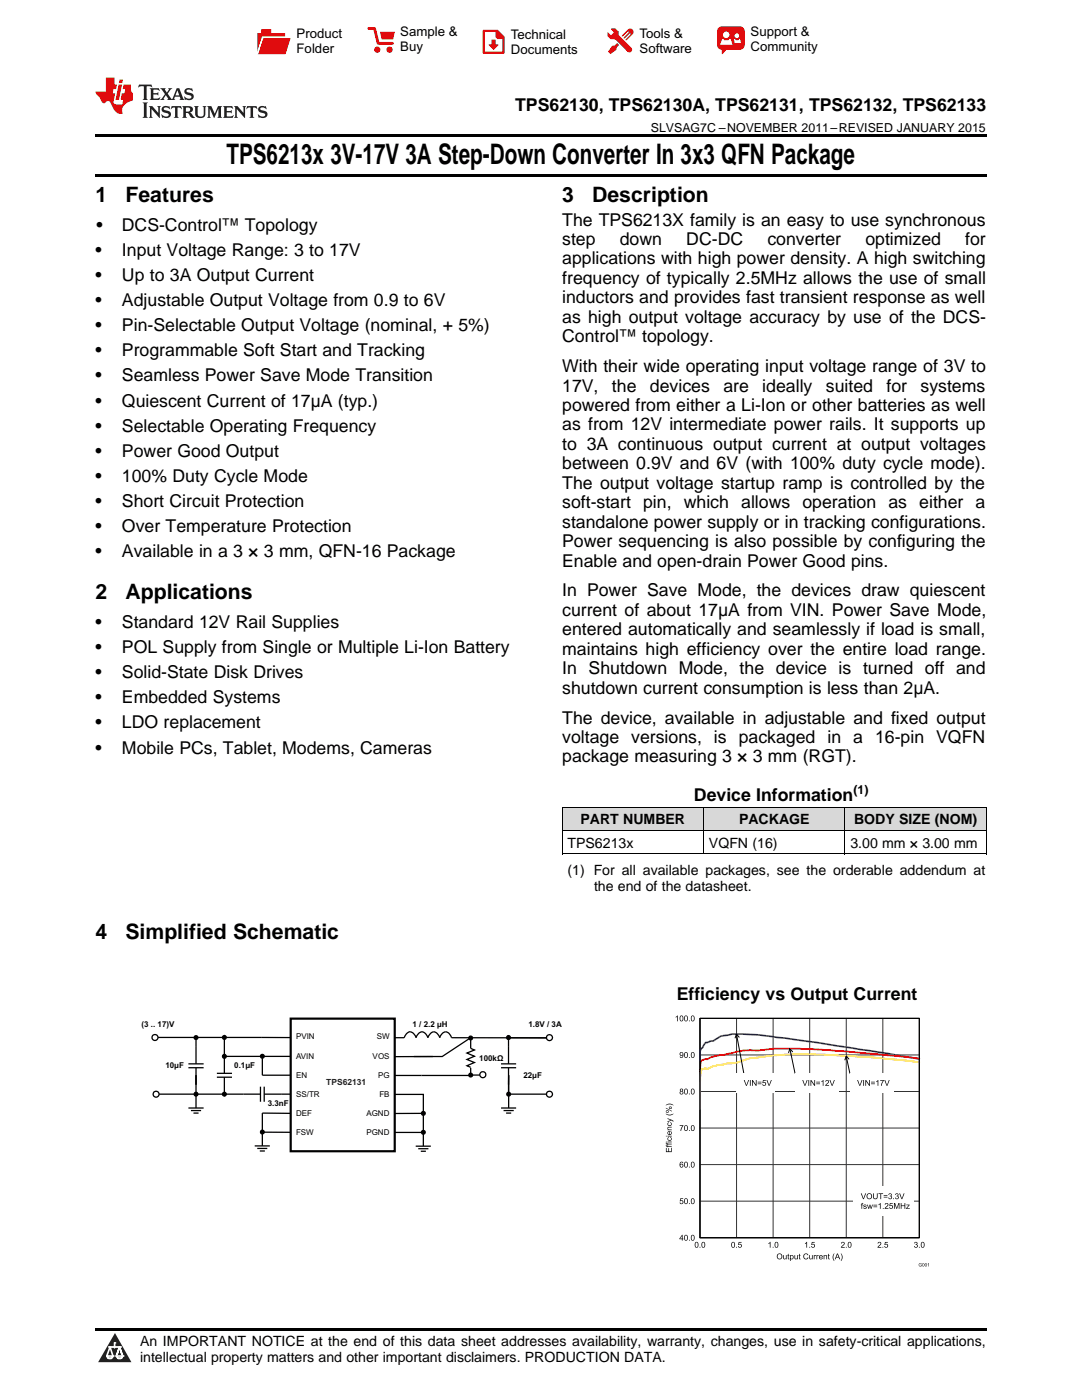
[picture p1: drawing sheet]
<svg xmlns="http://www.w3.org/2000/svg" width="216mm" height="279mm" viewBox="0 0 216 279" stroke-linecap="round" stroke-linejoin="round" font-family="sans-serif">
<g fill="#d8d8d8">
<path d="M112.2 161.1h28.2v4.7h-28.2z"/>
<path d="M140.4 161.1h28.2v4.7h-28.2z"/>
<path d="M168.6 161.1h28.2v4.7h-28.2z"/>
</g>
<path d="M22.9 266l3.3 5.9h-6.6z" fill="#231f20"/>
<path d="M21.3 270.6h1.2l-.3 .5h-.3a.53 .53 0 0 1-.6-.5z" fill-rule="evenodd" fill="#fff"/>
<path d="M21.3 270.6h1.2l-.3 .5h-.3a.53 .53 0 0 1-.6-.5z" fill="none" stroke="#231f20" stroke-width=".33"/>
<path d="M21.3 270.6l1.2 .1-.3 .4h-.5z" fill="none" stroke="#fff" stroke-width=".33"/>
<path d="M22.9 268.9h.1" fill="none" stroke="#fff" stroke-width=".33"/>
<path d="M22.9 268v.9z" fill="#fff"/>
<path d="M22.9 268v.9z" fill="none" stroke="#fff" stroke-width=".33"/>
<circle cx="22.9" cy="268" r=".16" fill="#fff"/>
<path d="M21.8 268.8h.1" fill="none" stroke="#fff" stroke-width=".33"/>
<path d="M21.8 268.8h2.2z" fill="#fff"/>
<path d="M21.8 268.8h2.2z" fill="none" stroke="#fff" stroke-width=".33"/>
<circle cx="24" cy="268.8" r=".16" fill="#fff"/>
<path d="M23.2 270.6h.1" fill="none" stroke="#fff" stroke-width=".33"/>
<path d="M23.8 268.8l-.6 1.8z" fill="#fff"/>
<path d="M23.8 268.8l-.6 1.8z" fill="none" stroke="#fff" stroke-width=".33"/>
<path d="M23.8 268.8l.7 1.8z" fill="#fff"/>
<path d="M23.8 268.8l.7 1.8z" fill="none" stroke="#fff" stroke-width=".33"/>
<path d="M24.4 270.6h.1" fill="none" stroke="#fff" stroke-width=".33"/>
<circle cx="21.3" cy="270.6" r=".16" fill="#fff"/>
<path d="M22 268.8l-.7 1.8z" fill="#fff"/>
<path d="M22 268.8l-.7 1.8z" fill="none" stroke="#fff" stroke-width=".33"/>
<path d="M22 268.8l.5 1.8z" fill="#fff"/>
<path d="M22 268.8l.5 1.8z" fill="none" stroke="#fff" stroke-width=".33"/>
<circle cx="22.5" cy="270.6" r=".16" fill="#fff"/>
<path d="M23.3 270.6h1.2a.63 .63 0 0 1-.6 .5 .63 .63 0 0 1-.6-.5z" fill-rule="evenodd" fill="#fff"/>
<path d="M23.3 270.6h1.2a.63 .63 0 0 1-.6 .5 .63 .63 0 0 1-.6-.5z" fill="none" stroke="#231f20" stroke-width=".33"/>
<path d="M23.3 270.6h1.2l-.4 .5h-.5z" fill="none" stroke="#fff" stroke-width=".33"/>
<path d="M23.2 270.6h.1" fill="none" stroke="#fff" stroke-width=".33"/>
<circle cx="24.5" cy="270.6" r=".16" fill="#fff"/>
<g fill="#000">
<path d="M19 265.1h177.8v.5h-177.8z"/>
<path d="M134.8 203l.4-.3v1.1h-.1v-.9l-.3 .2zM135.8 202.7a.47 .47 0 0 1 .5 .2 .47 .47 0 0 1 0 .5 .4 .4 0 0 1-.4 .4 .4 .4 0 0 1-.3-.5zM135.8 202.9v.6l.1 .2a.48 .48 0 0 0 .3-.4 .48 .48 0 0 0-.3-.5zM136.7 202.7a.47 .47 0 0 1 .5 .2 .47 .47 0 0 1 0 .5 .4 .4 0 0 1-.4 .4 .4 .4 0 0 1-.3-.5zM136.7 202.9v.6l.1 .2a.48 .48 0 0 0 .3-.4 .48 .48 0 0 0-.3-.5zM137.5 203.7h.1v.1h-.1zM138 202.7a.47 .47 0 0 1 .6 .2 .47 .47 0 0 1 0 .5 .4 .4 0 0 1-.5 .4 .4 .4 0 0 1-.3-.5zM138.1 202.9l-.1 .6 .1 .2a.48 .48 0 0 0 .4-.4 .48 .48 0 0 0-.4-.5z"/>
<path d="M135.7 210.1a.46 .46 0 0 1 .6 0 .46 .46 0 0 1 .1 .6 .37 .37 0 0 1-.3 .4 .37 .37 0 0 1-.5-.2l.5 .1 .1-.4a.36 .36 0 0 1-.5 0 .36 .36 0 0 1 0-.5zM135.7 210.3a.25 .25 0 0 0 .5 0 .25 .25 0 0 0-.5 0zM136.7 210a.47 .47 0 0 1 .5 .2 .47 .47 0 0 1 0 .5 .4 .4 0 0 1-.4 .4 .4 .4 0 0 1-.3-.6zM136.7 210.2v.6l.1 .2a.48 .48 0 0 0 .3-.5 .48 .48 0 0 0-.3-.4zM137.5 211h.1v.1h-.1zM138 210a.47 .47 0 0 1 .6 .2 .47 .47 0 0 1 0 .5 .4 .4 0 0 1-.5 .4 .4 .4 0 0 1-.3-.6zM138.1 210.2l-.1 .6 .1 .2a.48 .48 0 0 0 .4-.5 .48 .48 0 0 0-.4-.4z"/>
<path d="M135.7 217.3a.31 .31 0 0 1 .5 0 .31 .31 0 0 1-.1 .5 .34 .34 0 0 1 .2 .5 .34 .34 0 0 1-.6 0 .34 .34 0 0 1 .1-.5l-.1-.2zM135.8 217.5a.2 .2 0 0 0 .4 0 .2 .2 0 0 0-.4 0zM135.8 218.1a.24 .24 0 0 0 .4 0 .24 .24 0 0 0-.4 0zM136.7 217.3a.47 .47 0 0 1 .5 .1 .47 .47 0 0 1 0 .6 .4 .4 0 0 1-.4 .4 .4 .4 0 0 1-.3-.6zM136.7 217.5v.6l.1 .2a.48 .48 0 0 0 .3-.5 .48 .48 0 0 0-.3-.4zM137.5 218.2h.1v.2h-.1zM138 217.3a.47 .47 0 0 1 .6 .1 .47 .47 0 0 1 0 .6 .4 .4 0 0 1-.5 .4 .4 .4 0 0 1-.3-.6zM138.1 217.5l-.1 .6 .1 .2a.48 .48 0 0 0 .4-.5 .48 .48 0 0 0-.4-.4z"/>
<path d="M135.7 239.2h.6v.1h-.4l-.1 .3a.38 .38 0 0 1 .5 .2 .38 .38 0 0 1-.2 .5 .38 .38 0 0 1-.5-.3h.2a.24 .24 0 0 0 .3 .1 .24 .24 0 0 0 0-.4 .24 .24 0 0 0-.3 .1l-.2-.1zM136.7 239.2a.47 .47 0 0 1 .5 .1 .47 .47 0 0 1 0 .6 .4 .4 0 0 1-.4 .4 .4 .4 0 0 1-.3-.6zM136.7 239.3v.7l.1 .2a.48 .48 0 0 0 .3-.5 .48 .48 0 0 0-.3-.4zM137.5 240.1h.1v.2h-.1zM138 239.2a.47 .47 0 0 1 .6 .1 .47 .47 0 0 1 0 .6 .4 .4 0 0 1-.5 .4 .4 .4 0 0 1-.3-.6zM138.1 239.3l-.1 .7 .1 .2a.48 .48 0 0 0 .4-.5 .48 .48 0 0 0-.4-.4z"/>
<path d="M135.6 224.6h.8l-.5 1.1h-.1v-.3l.4-.7h-.6zM136.7 224.6a.47 .47 0 0 1 .5 .1 .47 .47 0 0 1 0 .6 .4 .4 0 0 1-.4 .4 .4 .4 0 0 1-.3-.6zM136.7 224.7v.7l.1 .2a.48 .48 0 0 0 .3-.5 .48 .48 0 0 0-.3-.4zM137.5 225.5h.1v.2h-.1zM138 224.6a.47 .47 0 0 1 .6 .1 .47 .47 0 0 1 0 .6 .4 .4 0 0 1-.5 .4 .4 .4 0 0 1-.3-.6zM138.1 224.7l-.1 .7 .1 .2a.48 .48 0 0 0 .4-.5 .48 .48 0 0 0-.4-.4z"/>
<path d="M135.7 232l.4-.1 .2 .2h-.1a.23 .23 0 0 0-.3-.1 .23 .23 0 0 0-.1 .3l-.1 .1a.37 .37 0 0 1 .6 .1 .37 .37 0 0 1-.3 .6 .37 .37 0 0 1-.4-.5zM135.8 232.7a.25 .25 0 0 0 .5 0 .25 .25 0 0 0-.5 0zM136.7 231.9a.47 .47 0 0 1 .5 .1 .47 .47 0 0 1 0 .6 .4 .4 0 0 1-.4 .4 .4 .4 0 0 1-.3-.6zM136.7 232v.7l.1 .2a.48 .48 0 0 0 .3-.5 .48 .48 0 0 0-.3-.4zM137.5 232.8h.1v.2h-.1zM138 231.9a.47 .47 0 0 1 .6 .1 .47 .47 0 0 1 0 .6 .4 .4 0 0 1-.5 .4 .4 .4 0 0 1-.3-.6zM138.1 232l-.1 .7 .1 .2a.48 .48 0 0 0 .4-.5 .48 .48 0 0 0-.4-.4z"/>
<path d="M136.1 246.4h.1v.8h.2l-.2 .4h-.1v-.3h-.5zM136.1 246.7l-.4 .5h.4zM136.7 246.5a.47 .47 0 0 1 .5 .1 .47 .47 0 0 1 0 .6 .4 .4 0 0 1-.4 .4 .4 .4 0 0 1-.3-.6zM136.7 246.6v.7l.1 .2a.48 .48 0 0 0 .3-.5 .48 .48 0 0 0-.3-.4zM137.5 247.4h.1v.2h-.1zM138 246.5a.47 .47 0 0 1 .6 .1 .47 .47 0 0 1 0 .6 .4 .4 0 0 1-.5 .4 .4 .4 0 0 1-.3-.6zM138.1 246.6l-.1 .7 .1 .2a.48 .48 0 0 0 .4-.5 .48 .48 0 0 0-.4-.4z"/>
<path d="M138.8 247.9a.47 .47 0 0 1 .6 .1 .47 .47 0 0 1 0 .6 .4 .4 0 0 1-.5 .4 .4 .4 0 0 1-.3-.6zM138.8 248v.7l.1 .2a.48 .48 0 0 0 .3-.5 .48 .48 0 0 0-.3-.4zM139.6 248.8h.2v.2h-.2zM140.1 247.9a.47 .47 0 0 1 .6 .1 .47 .47 0 0 1 0 .6 .4 .4 0 0 1-.5 .4 .4 .4 0 0 1-.2-.6zM140.2 248l-.1 .7 .2 .2a.48 .48 0 0 0 .3-.5 .48 .48 0 0 0-.3-.4zM146.1 247.9a.47 .47 0 0 1 .5 .1 .47 .47 0 0 1 .1 .6 .4 .4 0 0 1-.5 .4 .4 .4 0 0 1-.3-.6zM146.1 248v.7l.1 .2a.48 .48 0 0 0 .3-.5 .48 .48 0 0 0-.3-.4zM146.9 248.8h.2v.2h-.2zM147.4 247.9h.6v.1h-.5l-.1 .3a.38 .38 0 0 1 .6 .2 .38 .38 0 0 1-.3 .5 .38 .38 0 0 1-.4-.3h.1a.24 .24 0 0 0 .4 .1 .24 .24 0 0 0 0-.4 .24 .24 0 0 0-.4 .1h-.1zM153.3 248.1l.4-.3v1.2h-.1v-.9l-.3 .2zM154.2 248.8h.2v.2h-.2zM154.7 247.9a.47 .47 0 0 1 .6 .1 .47 .47 0 0 1 0 .6 .4 .4 0 0 1-.5 .4 .4 .4 0 0 1-.2-.6zM154.8 248l-.1 .7 .1 .2a.48 .48 0 0 0 .4-.5 .48 .48 0 0 0-.4-.4zM160.6 248.1l.4-.3v1.2h-.1v-.9l-.3 .2zM161.5 248.8h.1v.2h-.1zM162 247.9h.6v.1h-.5l-.1 .3a.38 .38 0 0 1 .6 .2 .38 .38 0 0 1-.3 .5 .38 .38 0 0 1-.4-.3h.1a.24 .24 0 0 0 .4 .1 .24 .24 0 0 0 0-.4 .24 .24 0 0 0-.4 .1h-.1zM167.9 247.9a.4 .4 0 0 1 .6 .2 .4 .4 0 0 1-.3 .5l-.2 .3h.6v.1h-.8l.1-.3a.52 .52 0 0 0 .4-.7l-.5 .2zM168.8 248.8h.1v.2h-.1zM169.3 247.9a.47 .47 0 0 1 .6 .1 .47 .47 0 0 1 0 .6 .4 .4 0 0 1-.5 .4 .4 .4 0 0 1-.2-.6zM169.4 248l-.1 .7 .1 .2a.48 .48 0 0 0 .4-.5 .48 .48 0 0 0-.4-.4zM175.2 247.9a.4 .4 0 0 1 .6 .2 .4 .4 0 0 1-.3 .5l-.2 .3h.6v.1h-.8l.1-.3a.52 .52 0 0 0 .4-.7l-.5 .2zM176.1 248.8h.1v.2h-.1zM176.6 247.9h.6v.1h-.5l-.1 .3a.38 .38 0 0 1 .6 .2 .38 .38 0 0 1-.3 .5 .38 .38 0 0 1-.4-.3h.1a.24 .24 0 0 0 .4 .1 .24 .24 0 0 0 0-.4 .24 .24 0 0 0-.4 .1h-.1zM182.5 247.9a.31 .31 0 0 1 .5 0 .31 .31 0 0 1-.1 .5 .36 .36 0 0 1 0 .6 .36 .36 0 0 1-.5-.3h.1a.23 .23 0 0 0 .3 .2 .23 .23 0 0 0 .2-.3 .23 .23 0 0 0-.3-.1v-.2a.2 .2 0 0 0 .2-.1 .2 .2 0 0 0-.2-.3 .2 .2 0 0 0-.2 .3l-.1-.1zM183.4 248.8h.1v.2h-.1zM183.9 247.9a.47 .47 0 0 1 .6 .1 .47 .47 0 0 1 0 .6 .4 .4 0 0 1-.5 .4 .4 .4 0 0 1-.3-.6zM184 248l-.1 .7 .1 .2a.48 .48 0 0 0 .3-.5 .48 .48 0 0 0-.3-.4z"/>
</g>
<path d="M139.7 203.2h43.7v43.8h-43.7zM147 206.4l1.4 7.8M147.5 207l-.5-.6-.3 .7" fill="none" stroke="#000" stroke-width=".2"/>
<path d="M139.7 217.8h43.7M139.7 210.5h43.7M147 203.2v43.8M154.3 203.2v43.8M161.6 203.2v43.8M168.9 203.2v43.8M176.2 203.2v43.8M183.4 203.2h-43.7v43.8h43.7M139.7 239.7h43.7M139.7 232.4h43.7M139.7 225.1h43.7" fill="none" stroke="#333" stroke-width=".2"/>
<path d="M183.4 211.3l-13.4-2.1a334.6 334.6 0 0 0-20.3-2.7 14.2 14.2 0 0 0-5.9 .3l-.6 .4a1.91 1.91 0 0 1-1.6 .6l-.2 .2a.81 .81 0 0 0-1 .6l-.6 .9-.1 2.1" fill="none" stroke="#00f" stroke-width=".35"/>
<path d="M183.4 211.3l-14.8-1.5-6.8-.4-7.5-.1-3.1 .4a18.2 18.2 0 0 0-6.8 .8 7.3 7.3 0 0 0-3.3 .9l-.3-.1a1.05 1.05 0 0 0-1.1 1.4v4.5" fill="none" stroke="#f00" stroke-width=".35"/>
<path d="M183.4 212a193.1 193.1 0 0 0-26.7-1.5l-2.4 .1-4.6 .6-2.6 .9-1 .1a12.7 12.7 0 0 0-5 1.1 .92 .92 0 0 0-1 .1 .92 .92 0 0 0-.3 .9l-.1 7.1" fill="none" stroke="#ffd600" stroke-width=".35"/>
<path d="M147 214.2h7.7v3.9h-7.7z" fill="#fff"/>
<path d="M148.4 215.5h.2l.3 1.1 .4-1.1h.2l-.5 1.2h-.1zM149.6 215.5h.2v1.2h-.2zM150.1 215.5h.1l.6 .9v-.9h.2v1.2h-.2l-.6-.9v.9h-.1zM151.2 215.9h.7v.1h-.7zM151.2 216.2h.7v.2h-.7zM152.2 215.6h.6v.1h-.4l-.1 .3a.38 .38 0 0 1 .5 .2 .38 .38 0 0 1-.2 .5 .38 .38 0 0 1-.5-.3h.2a.24 .24 0 0 0 .3 .1 .24 .24 0 0 0 0-.4 .24 .24 0 0 0-.3 .1h-.2zM152.9 215.5h.2l.4 1.1 .3-1.1h.2l-.5 1.2h-.1z" fill="#000"/>
<path d="M157.6 209.3l1 4.9M158.2 209.9l-.6-.6-.2 .8" fill="none" stroke="#000" stroke-width=".2"/>
<path d="M158.6 214.2h8.7v3.9h-8.7z" fill="#fff"/>
<path d="M160.1 215.5h.2l.3 1.1 .4-1.1h.1l-.4 1.2h-.2zM161.3 215.5h.2v1.2h-.2zM161.7 215.5h.2l.6 .9v-.9h.1v1.2h-.1l-.6-.9v.9h-.2zM162.9 215.9h.7v.1h-.7zM162.9 216.2h.7v.2h-.7zM163.9 215.8l.4-.3v1.2h-.1v-.9l-.3 .2zM164.8 215.6a.4 .4 0 0 1 .6 .2 .4 .4 0 0 1-.3 .5l-.2 .3h.5v.1h-.7l.1-.3a.52 .52 0 0 0 .3-.7l-.4 .2zM165.5 215.5h.2l.3 1.1 .4-1.1h.2l-.5 1.2h-.1z" fill="#000"/>
<path d="M168.8 210.8l.8 3.4M169.4 211.4l-.6-.6-.2 .7" fill="none" stroke="#000" stroke-width=".2"/>
<path d="M169.6 214.2h8.7v3.9h-8.7z" fill="#fff"/>
<g fill="#000">
<path d="M171 215.5h.2l.4 1.1 .3-1.1h.2l-.5 1.2h-.1zM172.3 215.5h.1v1.2h-.1zM172.7 215.5h.1l.6 .9v-.9h.2v1.2h-.2l-.6-.9v.9h-.1zM173.8 215.9h.8v.1h-.8zM173.8 216.2h.8v.2h-.8zM174.8 215.8l.5-.3v1.2h-.2v-.9l-.3 .2zM175.6 215.6h.8l-.5 1.1h-.1v-.3l.4-.7h-.6zM176.5 215.5h.1l.4 1.1 .4-1.1h.1l-.4 1.2h-.2z"/>
<path d="M132.9 229.1h.1v.7h.4v-.7h.1v.7h.4v-.7h.1v.8h-1.1zM132.9 228.5l.2 .2 .2-.2v.2h.7v.1h-.7l-.1 .2v-.2h-.3zM132.9 228l.2 .2 .2-.1v.2h.7v.1h-.7l-.1 .1v-.1l-.3-.1zM132.9 227.8h.1v.2h-.1zM133.2 227.8h.8v.2h-.8zM133.2 227.1l.2-.2 .1 .2a.24 .24 0 0 0-.1 .3 .24 .24 0 0 0 .4 0 .24 .24 0 0 0-.1-.3v-.2a.39 .39 0 0 1 .2 .6 .39 .39 0 0 1-.5 .1 .39 .39 0 0 1-.2-.5zM132.9 226.7h.1v.1h-.1zM133.2 226.7h.8v.1h-.8zM133.3 225.8l.4-.1v.7a.24 .24 0 0 0 .2-.2 .24 .24 0 0 0-.1-.3v-.2a.42 .42 0 0 1 .2 .6 .42 .42 0 0 1-.6 .1 .42 .42 0 0 1-.1-.6zM133.4 225.9l-.1 .3 .2 .1v-.4zM133.2 225l.8-.1v.1h-.6a.19 .19 0 0 0-.1 .2 .19 .19 0 0 0 .1 .2h.6v.2h-.8l.1-.2zM133.2 224.1l.2-.1 .1 .1a.24 .24 0 0 0-.1 .4 .24 .24 0 0 0 .4 0 .24 .24 0 0 0-.1-.4v-.1a.39 .39 0 0 1 .2 .5 .39 .39 0 0 1-.5 .1 .39 .39 0 0 1-.2-.5zM133.2 223.2l1 .4 .2 .3-.4-.3-.8 .3v-.1l.7-.3-.7-.2zM132.9 222.2a1.34 1.34 0 0 0 1.5 0 .94 .94 0 0 1-1.5 0zM132.9 221.8a.28 .28 0 0 1 .5 0 .28 .28 0 0 1-.5 0zM133 221.8a.19 .19 0 0 0 .3 0 .19 .19 0 0 0-.3 0zM132.9 221.1l1.2 .6v.1zM133.5 221a.28 .28 0 0 1 .5 0 .28 .28 0 0 1-.5 0zM133.6 221a.19 .19 0 0 0 .3 0 .19 .19 0 0 0-.3 0zM132.9 220.5a1.04 1.04 0 0 1 1.5 .1 1.34 1.34 0 0 0-1.5 0z"/>
<path d="M155 250.7a.6 .6 0 0 1 1.2 0 .6 .6 0 0 1-1.2 0zM155.2 250.7a.43 .43 0 0 0 .8 0 .43 .43 0 0 0-.8 0zM156.3 250.5h.1v.6l.2 .1 .2-.1v-.6h.2v.8l-.2-.1a.3 .3 0 0 1-.3 .1 .3 .3 0 0 1-.2-.3zM157.2 250.3l.1-.1v.3h.2l-.2 .1v.5l.2 .2-.3-.1v-.6h-.1zM157.6 250.5l.2 .1a.38 .38 0 0 1 .6 .3 .38 .38 0 0 1-.6 .3v.4h-.2zM157.8 250.7v.4l.1 .1a.28 .28 0 0 0 .3-.3 .28 .28 0 0 0-.4-.2zM158.5 250.5h.2v.6l.1 .1 .2-.1 .1-.6h.1v.8l-.1-.1a.3 .3 0 0 1-.4 .1 .3 .3 0 0 1-.2-.3zM159.4 250.3l.2-.1v.3h.1l-.1 .1v.5l.2 .2-.3-.1-.1-.6h-.1zM160.4 250.3l.6-.1 .3 .3h-.2a.38 .38 0 0 0-.5 0 .38 .38 0 0 0 0 .5 .38 .38 0 0 0 .6-.1l.1 .1a.57 .57 0 0 1-.9 .2 .57 .57 0 0 1 0-.9zM161.5 250.5h.1v.6l.2 .1 .2-.1v-.6h.2v.8l-.2-.1a.3 .3 0 0 1-.3 .1 .3 .3 0 0 1-.2-.3zM162.4 250.5l.1 .1 .3-.1-.3 .2v.6h-.1zM162.9 250.5l.1 .1 .4-.1-.3 .2v.6h-.2zM163.5 250.6a.39 .39 0 0 1 .5-.1 .39 .39 0 0 1 .2 .4h-.6a.24 .24 0 0 0 .1 .3 .24 .24 0 0 0 .3-.1h.2a.42 .42 0 0 1-.7 .2 .42 .42 0 0 1 0-.7zM163.6 250.6v.2h.4l-.1-.2zM164.4 250.5l.1 .1a.3 .3 0 0 1 .3-.1 .3 .3 0 0 1 .2 .3v.5h-.1v-.6a.19 .19 0 0 0-.2-.1 .19 .19 0 0 0-.2 .1v.6h-.1zM165.3 250.3l.1-.1v.3h.2l-.2 .1v.5l.2 .2-.3-.1v-.6h-.1zM166.4 250.1h.1a1.34 1.34 0 0 0 0 1.6 1.04 1.04 0 0 1-.1-1.6zM167 250.2h.2l.5 1.1h-.2l-.2-.3h-.4l-.2 .3h-.1zM167.1 250.3l-.2 .5h.4zM167.8 250.1a.94 .94 0 0 1 0 1.6 1.34 1.34 0 0 0 0-1.6z"/>
</g>
<path d="M170.3 236.8h12v5.8h-12z" fill="#fff"/>
<g fill="#000">
<path d="M19 34.8h177.8v.5h-177.8zM19 26.8h177.8v.6h-177.8zM112.2 170.4l.1 .1zM168.5 170.4l.1 .1zM196.7 170.4l.1 .1z"/>
<path d="M171.8 238.2h.1l.4 1 .4-1h.1l-.4 1.1h-.2zM172.9 238.7a.6 .6 0 0 1 1.2 0 .6 .6 0 0 1-1.2 0zM173.1 238.7a.43 .43 0 0 0 .8 0 .43 .43 0 0 0-.8 0zM174.2 238.2h.2v.6a.31 .31 0 0 0 .2 .4 .31 .31 0 0 0 .4-.2v-.8h.1v.6a.46 .46 0 0 1-.4 .5 .46 .46 0 0 1-.5-.5zM175.3 238.2h.9v.1h-.4v1h-.1v-1h-.4zM176.3 238.5h.8v.1h-.8zM176.3 238.9h.8v.1h-.8zM177.4 238.2a.31 .31 0 0 1 .5 0 .31 .31 0 0 1-.1 .5 .36 .36 0 0 1 0 .6 .36 .36 0 0 1-.6-.3h.2a.23 .23 0 0 0 .3 .2 .23 .23 0 0 0 .1-.3 .23 .23 0 0 0-.3-.1l.1-.2a.2 .2 0 0 0 .2-.1 .2 .2 0 0 0-.2-.3 .2 .2 0 0 0-.2 .3h-.1zM178.2 239.2h.2v.1h-.2zM178.7 238.2a.31 .31 0 0 1 .5 0 .31 .31 0 0 1-.1 .5 .36 .36 0 0 1 0 .6 .36 .36 0 0 1-.5-.3h.1a.23 .23 0 0 0 .3 .2 .23 .23 0 0 0 .2-.3 .23 .23 0 0 0-.3-.1v-.2a.2 .2 0 0 0 .2-.1 .2 .2 0 0 0-.2-.3 .2 .2 0 0 0-.2 .3h-.1zM179.4 238.2h.2l.4 1 .3-1h.2l-.5 1.1h-.1z"/>
<path d="M171.9 240.1h.4l-.3 .2 .2 .2h-.2v.7h-.1v-.7h-.1zM172.3 240.5l.4-.1 .2 .2h-.1l-.3-.1v.2a.34 .34 0 0 1 .4 .2 .34 .34 0 0 1-.2 .4 .34 .34 0 0 1-.4-.2v-.1h.1a.19 .19 0 0 0 .2 .2 .19 .19 0 0 0 .2-.3l-.5-.1zM173 240.4h.2l.1 .7 .2-.7h.2l.1 .7 .2-.7h.2l-.3 .8h-.1l-.2-.6-.2 .6h-.1zM174.3 240.4h.7v.2h-.7zM174.3 240.8h.7v.1h-.7zM175.3 240.4l.4-.3v1.1h-.1v-.9l-.3 .2zM176.2 241.1h.1v.1h-.1zM176.7 240.2a.4 .4 0 0 1 .6 .2 .4 .4 0 0 1-.4 .5l-.2 .2h.6v.1h-.8l.1-.2a.52 .52 0 0 0 .4-.8l-.5 .2zM177.6 240.1h.5v.1h-.4l-.1 .4a.38 .38 0 0 1 .6 .1 .38 .38 0 0 1-.3 .6 .38 .38 0 0 1-.5-.4h.2a.24 .24 0 0 0 .3 .1 .24 .24 0 0 0 .1-.3 .24 .24 0 0 0-.4 0h-.1zM178.4 240.1h.2l.3 1 .4-1h.2v1.1h-.2v-.9l-.3 .9h-.1l-.4-.9v.9h-.1zM179.7 240.1h.2v.5h.6v-.5h.1v1.1h-.1v-.5h-.6v.5h-.2zM180.8 240.4h.7l-.5 .7h.5v.1h-.7l.5-.7h-.5z"/>
<path d="M183.4 252.2l.3-.1 .2 .2a.27 .27 0 0 0-.4-.1 .27 .27 0 0 0 0 .4 .27 .27 0 0 0 .3 0l-.2-.2h.3l-.1 .3a.35 .35 0 0 1-.4-.1 .35 .35 0 0 1 0-.4zM184.1 252.1a.29 .29 0 0 1 .4 .3 .29 .29 0 0 1-.4 .3zM184.1 252.2l.1 .5a.24 .24 0 0 0 .2-.3 .24 .24 0 0 0-.3-.2zM184.6 252.1a.29 .29 0 0 1 .4 .3 .29 .29 0 0 1-.4 .3zM184.7 252.2v.5a.24 .24 0 0 0 .2-.3 .24 .24 0 0 0-.2-.2zM185.1 252.3l.3-.2v.7l-.1-.6z"/>
</g>
<path d="M139.7 203.2h43.7v43.8h-43.7z" fill="none" stroke="#000" stroke-width=".23"/>
<g fill="none" stroke="#000" stroke-width=".26">
<path d="M31.5 207l26.5 .1M31.7 218.4h20.3M37.6 213.1h3M37.6 212.3h3M39.1 207.4v4.9M39.1 213.1v8M43.3 215h3M43.3 214.2h3M44.8 210.8h13.2M44.8 207v7.2M44.8 215v3.4M52 216.9v3"/>
<path d="M52.3 211.2v3.4h5.7M52.7 216.9v3M52.7 218.4h5.3M78.8 207.1h1.9a1.12 1.12 0 0 1 .6-1 1.12 1.12 0 0 1 1.3 .2l.4 .8a1.12 1.12 0 0 1 .7-1 1.12 1.12 0 0 1 1.2 .2l.5 .8a1.12 1.12 0 0 1 .7-1 1.12 1.12 0 0 1 1.2 .2l.5 .8a1.14 1.14 0 0 1 1-1.2 1.14 1.14 0 0 1 1.2 1l.1 .2h18.9h-7.6M78.8 218.4h5.7v3.8M86.4 210.9h-7.6M93.9 207.1l-5.7 3.8h-5.6M93.9 207.4v1.8l.8 .3-1.5 .7 1.5 .6-1.5 .6 1.5 .7-1.5 .6 .7 .3M93.9 213.1v1.5h-15.1M94.1 214.6h1.6M100 213.1h3M100 212.3h3"/>
<path d="M101.5 207v5.3M101.5 213.1v5.3M101.5 216.5v-1.9v6.5M101.5 218.4h7.5M37.6 221.1h3M38.1 221.6h2M38.6 222.1h1M50.8 228.7h3M51.3 229.2h2M51.8 229.7h1.1M52.1 225.9l5.9 .1M58 222.2l-5.7-.1v6.6"/>
<path d="M78.8 226h5.3M83 228.7h3M83.5 229.3h2M84 229.8h1M84.5 222.2h-5.7M84.5 222.2v6.5M100 221.1h3M100.5 221.6h2M101 222.1h1"/>
<circle cx="30.9" cy="207.1" r=".6"/>
<circle cx="31.1" cy="218.4" r=".6"/>
<circle cx="39.1" cy="207.1" r=".38"/>
<circle cx="39.1" cy="218.4" r=".38"/>
<circle cx="44.8" cy="210.8" r=".39"/>
<circle cx="44.8" cy="207.1" r=".38"/>
<circle cx="44.8" cy="218.4" r=".38"/>
<circle cx="52.3" cy="210.8" r=".38"/>
<circle cx="93.9" cy="207.1" r=".38"/>
<circle cx="93.9" cy="214.5" r=".38"/>
<circle cx="96.3" cy="214.5" r=".6"/>
<circle cx="101.5" cy="207.1" r=".38"/>
<circle cx="101.5" cy="218.4" r=".38"/>
<circle cx="109.6" cy="218.4" r=".6"/>
<circle cx="109.6" cy="207.1" r=".6"/>
<circle cx="52.3" cy="225.9" r=".38"/>
<circle cx="84.5" cy="222.2" r=".38"/>
<circle cx="84.5" cy="226" r=".38"/>
</g>
<path d="M58 203.3h20.8v26.5h-20.8z" fill="none" stroke="#000" stroke-width=".44"/>
<g fill="#000">
<circle cx="39.1" cy="207.1" r=".38"/>
<circle cx="39.1" cy="218.4" r=".38"/>
<circle cx="44.8" cy="210.8" r=".39"/>
<circle cx="44.8" cy="207.1" r=".38"/>
<circle cx="44.8" cy="218.4" r=".38"/>
<circle cx="52.3" cy="210.8" r=".38"/>
<circle cx="93.9" cy="207.1" r=".38"/>
<circle cx="93.9" cy="214.5" r=".38"/>
<circle cx="101.5" cy="207.1" r=".38"/>
<circle cx="101.5" cy="218.4" r=".38"/>
<circle cx="52.3" cy="225.9" r=".38"/>
<circle cx="84.5" cy="222.2" r=".38"/>
<circle cx="84.5" cy="226" r=".38"/>
</g>
<path d="M112.2 170.4h84.6M112.2 165.8h84.6M112.2 161.1h84.6M112.2 161.1v9.4M140.4 161.1v9.4M168.6 161.1v9.4M196.8 161.1v9.4" fill="none" stroke="#000" stroke-width=".2"/>
<path d="M27.7 16.9l-.1 .6 .6-.3h.5v.2v2.2l-.2 .4h1l-.2-.4v-2.2v-.2h.5l.6 .3-.2-.6zM29.9 17.6l.2 .4v1.6l-.2 .4h1.9l.1-.6a1.09 1.09 0 0 1-1.3 .1v-.6h.6l.4 .2v-.7l-.2 .2h-.8v-.6l.2-.1a1.01 1.01 0 0 1 1 .3l-.1-.6zM32 17.6l.9 1.2-1 1.2h.9l-.2-.3 .5-.7 .5 .7-.3 .3h1.7l-.2-.3 .1-.4h1l.1 .4-.2 .3h1l-.3-.4-.7-2h-.5l-1 2.2-.8-1.1 .9-1.1h-.9l.2 .2-.4 .7-.4-.7 .2-.2zM35.4 18l.4 1h-.8zM37 17.7a.66 .66 0 0 0-.2 .8 .66 .66 0 0 0 .6 .4l.7 .2 .1 .2a.8 .8 0 0 1-.7 .4 .8 .8 0 0 1-.7-.5l.1 .8 .2-.2a.94 .94 0 0 0 1.1 .1 .94 .94 0 0 0 .4-.9 1.48 1.48 0 0 0-1.3-.6v-.4a1.1 1.1 0 0 1 1.2 .2l-.2-.6-.2 .1-.5-.1zM28.5 20.4l.2 .4v2.3l-.2 .4h1l-.2-.4v-2.3l.2-.4zM29.7 21.2l.2 .4v1.5l-.2 .4h.8l-.3-.4 .1-1.3 1.6 1.8v-2l.2-.4h-.7l.2 .2v1.1l-1.2-1.3zM32.5 21.3a.66 .66 0 0 0-.2 .8 .66 .66 0 0 0 .6 .4l.6 .2 .2 .2a.8 .8 0 0 1-.8 .4 .8 .8 0 0 1-.7-.5l.2 .7 .2-.1a.94 .94 0 0 0 1 .1 .94 .94 0 0 0 .5-1 1.47 1.47 0 0 0-1.3-.6l-.1-.3a1.1 1.1 0 0 1 1.3 .2l-.2-.6-.2 .1-.5-.2zM34.3 21.2l-.2 .6a.64 .64 0 0 1 .8-.3v1.6l-.2 .4h1l-.3-.4 .1-1.6a.66 .66 0 0 1 .8 .3l-.2-.6zM36.3 21.2l.3 .4v1.5l-.3 .4h1l-.2-.2v-.7h.5l.1 .1a.8 .8 0 0 0 1.2 .7l-1-1a.62 .62 0 0 0 .6-.5 .62 .62 0 0 0-.6-.7zM37.1 21.5h.1a.48 .48 0 0 1 .6 0 .48 .48 0 0 1 .1 .6l-.2 .1-.6 .1zM38.7 21.2l.2 .2a2.29 2.29 0 0 0 .4 2 1.05 1.05 0 0 0 1.7-.7v-1.3l.2-.2h-.8l.2 .4v1.1a.61 .61 0 0 1-.6 .6 .61 .61 0 0 1-.6-.6v-1.1l.3-.4zM41.3 21.2l.3 .4v1.5l-.3 .4h.8l-.2-.4v-1.4l.8 1.9 .9-1.9v1.4l-.2 .4h.9l-.2-.4v-1.5l.2-.4h-.8l-.7 1.5-.6-1.5zM44.5 21.2l.2 .4v1.5l-.2 .4h1.9l.2-.6a1.1 1.1 0 0 1-1.4 .2v-.7h.6l.4 .2v-.6l-.2 .1-.8 .1v-.6l.2-.1a1.02 1.02 0 0 1 1.1 .2l-.2-.5zM46.7 21.2l.2 .4v1.5l-.2 .4h.8l-.3-.4 .1-1.3 1.6 1.8v-2l.2-.4h-.7l.2 .2v1.1l-1.2-1.3zM49.3 21.2l-.1 .6a.64 .64 0 0 1 .8-.3v1.6l-.3 .4h1l-.2-.4v-1.6a.66 .66 0 0 1 .8 .3l-.1-.6zM51.7 21.3a.66 .66 0 0 0-.2 .7 .66 .66 0 0 0 .7 .5l.6 .2 .1 .2a.8 .8 0 0 1-.7 .4 .8 .8 0 0 1-.7-.5l.1 .7 .2-.1a.94 .94 0 0 0 1.1 .1 .94 .94 0 0 0 .4-1 1.48 1.48 0 0 0-1.2-.6l-.1-.3a1.1 1.1 0 0 1 1.2 .2l-.2-.6-.1 .1-.6-.2z" fill="#231f20"/>
<path d="M21.1 15.5v2.8h-2v.4l.9 .9a.96 .96 0 0 0 1 1 .59 .59 0 0 1 .5-.4 .59 .59 0 0 1 .5 .3l.4 .8a1.61 1.61 0 0 0 2.1 1.3 1.63 1.63 0 0 1 1.1-2.2l.9-.3v-1.5a1.6 1.6 0 0 1-.4-1.7h-1.4l-.2 .9h.5l-.2 .8h-.5l-.2 1v.3h.5l-.2 .9h-.7a.74 .74 0 0 1-1-.6l.3-1.6h-.5l.2-.8h.5l.1-.9h-.4v-1.4zM23.7 16.9l-.7 3h.8l.6-3zM23.8 15.9l-.1 .7h.7l.2-.7z" fill="#ee1d23"/>
<g fill="#d60000">
<path d="M52.1 5.8h2v.8h2.8v4.2h-5.5v-4.2h.7z" fill-rule="evenodd"/>
<path d="M52.4 7.5h5.6l-1 3.3h-5.6z" fill-rule="evenodd"/>
</g>
<path d="M52.4 7.4h5.7l-.1 .1h-5.5l-1.1 3.3z" fill-rule="evenodd" fill="#fff"/>
<path d="M52.4 7.4h5.7l-.1 .1h-5.5l-1.1 3.3z" fill="none" stroke="#fff" stroke-width=".2"/>
<path d="M73.6 5.7h1.1l.7 2.9h2.9" fill="none" stroke="#d60000" stroke-width=".55"/>
<g fill="#d60000">
<path d="M75.8 6.3h3l-.4 1.6h-2.2z" fill-rule="evenodd"/>
<circle cx="75.3" cy="9.9" r=".62"/>
<circle cx="77.7" cy="9.9" r=".62"/>
</g>
<path d="M96.5 6.2h2.7l1.3 1.2v3.1h-4z" fill="none" stroke="#d60000" stroke-width=".44"/>
<g fill="#d60000">
<path d="M98.1 7.9h.8v1h.5l-.9 1.1-1-1v-.1h.6z" fill-rule="evenodd"/>
<path d="M98.9 6.2h.3l1.3 1.2v.4h-1.3l-.3-.4z" fill-rule="evenodd"/>
<path d="M121.9 5.7h.8l.7 .6 .1 .7 2.5 2.5-.8 .8-2.3-2.3-1.1-.2-.6-.6v-.8l.7 .6 .5-.4v-.2l-.5-.5z" fill-rule="evenodd"/>
<path d="M122.2 9.1h.4l.5-.5 .4 .4-.5 .5v.4l-1.2 .9-.5-.5z" fill-rule="evenodd"/>
<path d="M125.3 5.9a.67 .67 0 0 1 .9 0 .67 .67 0 0 1 0 .9z" fill-rule="evenodd"/>
<path d="M125.3 5.9l.9 .9-1.2 1.2h-.2v-.2l1-.9v-.2h-.2l-.9 1h-.2v-.2l.9-1 .1-.2h-.3l-.9 1h-.2v-.2z" fill-rule="evenodd"/>
<circle cx="125.6" cy="9.9" r=".54"/>
</g>
<path d="M123.3 6.3v.7" fill="none" stroke="#d60000" stroke-width=".2"/>
<g fill="#d60000">
<path d="M143.4 5.5l.6-.2h3.6a.95 .95 0 0 1 1 .9v2.8a.95 .95 0 0 1-1 .9h-3.6a.95 .95 0 0 1-.9-.9v-2.8z" fill-rule="evenodd"/>
<path d="M144 9.9h.9l-.7 .9h-.2z" fill-rule="evenodd"/>
</g>
<g fill="#fff">
<path d="M146.6 8.6h1.3z"/>
<path d="M144.1 7.8h.3l.1 .2h.8l.2-.2h.3l.4 1.1h-2.5z" fill-rule="evenodd"/>
<path d="M146.4 7.8h.3l.1 .2h.5l.2-.2h.2l.2 .8h-1.3z" fill-rule="evenodd"/>
<circle cx="144.9" cy="6.9" r=".65"/>
<circle cx="147" cy="7.1" r=".48"/>
</g>
<text font-size="5.6" x="45.2" y="32.8">TPS6213x 3V-17V 3A Step-Down Converter In 3x3 QFN Package</text>
<g font-size="4.2">
<text x="19" y="40.4">1</text>
<text x="25" y="40.4">Features</text>
<text x="112.2" y="40.4">3</text>
<text x="118.2" y="40.4">Description</text>
<text x="19" y="119.6">2</text>
<text x="25" y="119.6">Applications</text>
<text x="19" y="187.4">4</text>
<text x="25" y="187.4">Simplified Schematic</text>
</g>
<g font-size="3.5">
<text x="102.8" y="22.2">TPS62130, TPS62130A, TPS62131, TPS62132, TPS62133</text>
<text x="19.2" y="46.1">•</text>
<text x="24.3" y="46.1">DCS-Control™ Topology</text>
<text x="112.2" y="45">The TPS6213X family is an easy to use synchronous</text>
<text x="19" y="51.1">•</text>
<text x="24.3" y="51.1">Input Voltage Range: 3 to 17V</text>
<text x="112.2" y="48.9">step</text>
<text x="112.2" y="52.8">applications with high power density. A high switching</text>
<text x="123.7" y="48.9">down</text>
<text x="136.9" y="48.9">DC-DC</text>
<text x="153.1" y="48.9">converter</text>
<text x="172.7" y="48.9">optimized</text>
<text x="192.6" y="48.9">for</text>
<text x="19" y="56.1">•</text>
<text x="24.3" y="56.1">Up to 3A Output Current</text>
<text x="112.2" y="56.7">frequency of typically 2.5MHz allows the use of small</text>
<text x="19" y="61.1">•</text>
<text x="24.3" y="61.1">Adjustable Output Voltage from 0.9 to 6V</text>
<text x="112.2" y="60.5">inductors and provides fast transient response as well</text>
<text x="112.2" y="64.4">as high output voltage accuracy by use of the DCS-</text>
<text x="19" y="66.1">•</text>
<text x="19" y="71.1">•</text>
<text x="24.3" y="66.1">Pin-Selectable Output Voltage (nominal, + 5%)</text>
<text x="24.3" y="71.1">Programmable Soft Start and Tracking</text>
<text x="112.2" y="68.3">Control™ topology.</text>
<text x="19" y="76.1">•</text>
<text x="24.3" y="76.1">Seamless Power Save Mode Transition</text>
<text x="112.2" y="74.3">With their wide operating input voltage range of 3V to</text>
<text x="19" y="81.1">•</text>
<text x="24.3" y="81.1">Quiescent Current of 17µA (typ.)</text>
<text x="112.2" y="78.1">17V,</text>
<text x="112.2" y="82">powered from either a Li-Ion or other batteries as well</text>
<text x="122.1" y="78.1">the</text>
<text x="129.7" y="78.1">devices</text>
<text x="144.3" y="78.1">are</text>
<text x="152.1" y="78.1">ideally</text>
<text x="164.8" y="78.1">suited</text>
<text x="176.9" y="78.1">for</text>
<text x="183.7" y="78.1">systems</text>
<text x="19" y="86.1">•</text>
<text x="24.3" y="86.1">Selectable Operating Frequency</text>
<text x="112.2" y="85.9">as from 12V intermediate power rails. It supports up</text>
<text x="112.2" y="89.8">to 3A continuous output current at output voltages</text>
<text x="19" y="91.2">•</text>
<text x="24.3" y="91.2">Power Good Output</text>
<text x="112.2" y="93.7">between 0.9V and 6V (with 100% duty cycle mode).</text>
<text x="19" y="96.2">•</text>
<text x="19" y="101.2">•</text>
<text x="24.3" y="96.2">100% Duty Cycle Mode</text>
<text x="24.3" y="101.2">Short Circuit Protection</text>
<text x="112.2" y="97.5">The output voltage startup ramp is controlled by the</text>
<text x="112.2" y="101.4">soft-start pin, which allows operation as either a</text>
<text x="19" y="106.2">•</text>
<text x="24.3" y="106.2">Over Temperature Protection</text>
<text x="112.2" y="105.3">standalone power supply or in tracking configurations.</text>
<text x="19" y="111.2">•</text>
<text x="24.3" y="111.2">Available in a 3 × 3 mm, QFN-16 Package</text>
<text x="112.2" y="109.2">Power sequencing is also possible by configuring the</text>
<text x="112.2" y="113.1">Enable and open-drain Power Good pins.</text>
<text x="112.2" y="119">In Power Save Mode, the devices draw quiescent</text>
<text x="19" y="125.3">•</text>
<text x="24.3" y="125.3">Standard 12V Rail Supplies</text>
<text x="112.2" y="122.9">current of about 17μA from VIN. Power Save Mode,</text>
<text x="19" y="130.4">•</text>
<text x="24.3" y="130.4">POL Supply from Single or Multiple Li-Ion Battery</text>
<text x="112.2" y="126.8">entered automatically and seamlessly if load is small,</text>
<text x="112.2" y="130.7">maintains high efficiency over the entire load range.</text>
<text x="19" y="135.4">•</text>
<text x="24.3" y="135.4">Solid-State Disk Drives</text>
<text x="112.2" y="134.5">In Shutdown Mode, the device is turned off and</text>
<text x="19" y="140.4">•</text>
<text x="24.3" y="140.4">Embedded Systems</text>
<text x="112.2" y="138.4">shutdown current consumption is less than 2μA.</text>
<text x="19" y="145.4">•</text>
<text x="24.3" y="145.4">LDO replacement</text>
<text x="112.2" y="144.4">The device, available in adjustable and fixed output</text>
<text x="112.2" y="148.3">voltage versions, is packaged in a 16-pin VQFN</text>
<text x="19" y="150.4">•</text>
<text x="24.3" y="150.4">Mobile PCs, Tablet, Modems, Cameras</text>
<text x="112.2" y="152.2">package measuring 3 × 3 mm (RGT).</text>
<text x="138.5" y="159.9">Device Information</text>
<text x="135" y="199.5">Efficiency vs Output Current</text>
</g>
<g font-size="2.8">
<text x="115.8" y="164.5">PART NUMBER</text>
<text x="147.5" y="164.5">PACKAGE</text>
<text x="170.4" y="164.5">BODY SIZE (NOM)</text>
<text x="113.2" y="169.2">TPS6213x</text>
<text x="141.5" y="169.2">VQFN (16)</text>
<text x="169.7" y="169.2">3.00 mm × 3.00 mm</text>
<text x="113.2" y="174.7">(1) For all available packages, see the orderable addendum at</text>
<text x="118.5" y="177.9">the end of the datasheet.</text>
<text x="27.9" y="268.6">An IMPORTANT NOTICE at the end of this data sheet addresses availability, warranty, changes, use in safety-critical applications,</text>
<text x="27.9" y="271.8">intellectual property matters and other important disclaimers. PRODUCTION DATA.</text>
</g>
<g font-size="2.6">
<text x="59.2" y="7.6">Product</text>
<text x="59.2" y="10.6">Folder</text>
<text x="79.9" y="7.3">Sample &amp;</text>
<text x="79.9" y="10.2">Buy</text>
<text x="101.9" y="7.8">Technical</text>
<text x="101.9" y="10.8">Documents</text>
<text x="127.6" y="7.6">Tools &amp;</text>
<text x="127.6" y="10.6">Software</text>
<text x="149.8" y="7.2">Support &amp;</text>
<text x="149.8" y="10.2">Community</text>
</g>
<g font-size="2.5">
<text x="129.9" y="26.3">SLVSAG7C –NOVEMBER 2011–REVISED JANUARY 2015</text>
<text x="170.3" y="158.5">(1)</text>
</g>
<text font-size="1.7" fill="#231f20" x="65.1" y="216.6">TPS62131</text>
<g font-size="1.6">
<text x="28.3" y="204.9">(3 .. 17)V</text>
<text x="59.1" y="207.4">PVIN</text>
<text x="75.2" y="207.4">SW</text>
<text x="82.3" y="204.9">1 / 2.2 µH</text>
<text x="105.4" y="204.9">1.8V / 3A</text>
<text x="33" y="213.2">10μF</text>
<text x="46.7" y="213.2">0.1μF</text>
<text x="59.1" y="211.3">AVIN</text>
<text x="59.1" y="215.1">EN</text>
<text x="74.4" y="211.3">VOS</text>
<text x="75.4" y="215.1">PG</text>
<text x="95.6" y="211.7">100kΩ</text>
<text x="104.4" y="215.1">22μF</text>
<text x="53.4" y="220.7">3.3nF</text>
<text x="59.1" y="218.9">SS/TR</text>
<text x="75.7" y="218.9">FB</text>
<text x="59.1" y="222.8">DEF</text>
<text x="59.1" y="226.6">FSW</text>
<text x="73.1" y="222.8">AGND</text>
<text x="73.1" y="226.6">PGND</text>
</g>
</svg>
